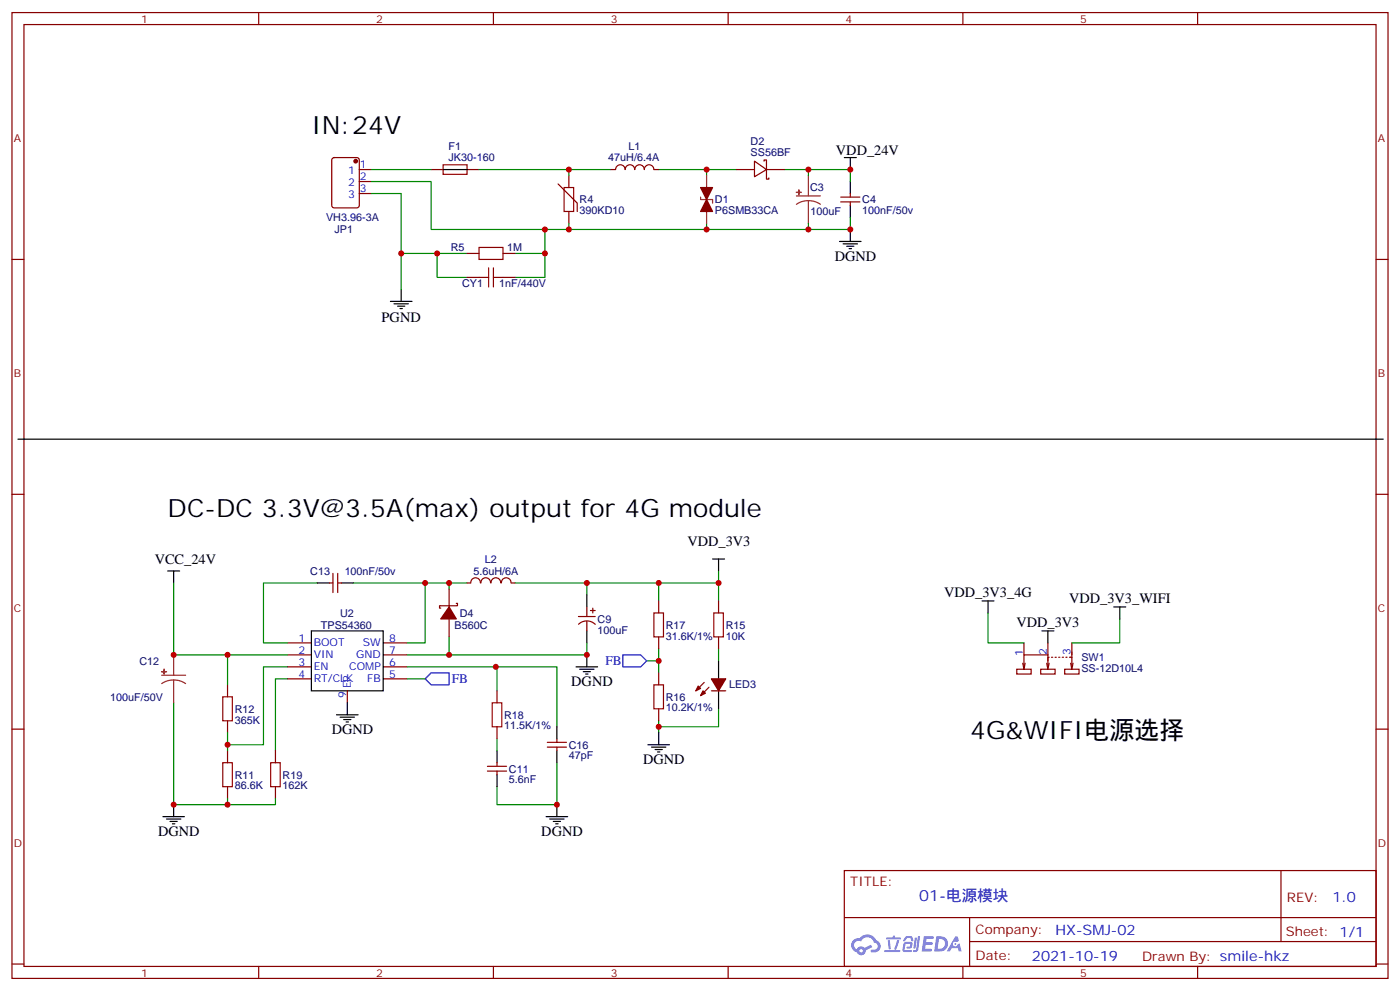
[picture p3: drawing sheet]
<svg xmlns="http://www.w3.org/2000/svg" width="412mm" height="292mm" viewBox="0 0 412 292" stroke-linecap="round" stroke-linejoin="round" font-family="sans-serif">
<g fill="none" stroke="#870000" stroke-width=".35">
<path d="M3.5 3.7h405.4v284.3h-405.4zM7.1 7.2h398.2v277.3h-398.2zM76.2 3.7v3.5M145.3 3.7v3.5M214.5 3.7v3.5M283.6 3.7v3.5M352.8 3.7v3.5M3.5 76.4h3.6M405.3 76.4h3.6M3.5 145.5h3.6M405.3 145.5h3.6M3.5 214.7h3.6"/>
<path d="M405.3 214.7h3.6M248.7 256.3h156.6v28.2h-156.6zM377.3 256.3v20.9M248.7 270.1h156.5M285.6 277.2h119.6M285.6 270.1v14.2M3.5 283.8h3.6M76.2 284.5v3.5M145.3 284.5v3.5M214.5 284.5v3.5M283.6 284.5v3.5M352.8 284.5v3.5"/>
<path d="M405.3 283.8h3.6"/>
</g>
<g fill="#5487ff">
<path d="M272.1 275.6h2.6l.3 .2-.1 .6h-2l-.1 1h1.6l.4 .4-.4 .3h-1.7l-.2 1.2 1.8 .1 .3 .3-.2 .4h-2.9z"/>
<path d="M281.4 275.7h.7l.4 1.3-.7 .3a.74 .74 0 0 0-1.1 .3 .74 .74 0 0 0 .5 1.1 .74 .74 0 0 0 .9-.7l.5-.3 .7 2.4h-.9l-.2-1h-1.9l-.5 1h-.9z"/>
<path d="M269.5 276.1h.6l-.4 2.9a.31 .31 0 0 1-.3 .3 .31 .31 0 0 1-.3-.3z"/>
<path d="M270.4 275.6h.6l-.5 4a.89 .89 0 0 1-.7 .7 .89 .89 0 0 1-.9-.3l1-.5z"/>
<path d="M266.8 275.8l.6-.2 1.2 .1 .5 1.3-.6 .1-.4-.9-1 .1a.95 .95 0 0 1-1 .8l-.1-.2z"/>
<path d="M266.4 277.5l1.8-.2a1.04 1.04 0 0 1 .6 1.1 1.04 1.04 0 0 1-.8 .9h-.7a.29 .29 0 0 1-.3-.4 .29 .29 0 0 1 .3-.2h.7l.2-.8h-1.4l-.4 1.7 1.9 .1a.29 .29 0 0 1 .3 .3 .29 .29 0 0 1-.3 .3h-2l-.4-.3 .2-2.1z"/>
<path d="M260.5 279.7h4.4a.3 .3 0 0 1 .3 .3 .3 .3 0 0 1-.3 .3h-4.3z"/>
<path d="M264.3 276.8h.6l-.5 1.6a1.02 1.02 0 0 1-.7 1.2l-.2-.3z"/>
<path d="M261.5 276.8h.6l.3 2.4-.3 .3-.3-.2z"/>
<path d="M261.1 276h1.9l.2-.5h.5l-.1 .5h1.5a.29 .29 0 0 1 .3 .3 .29 .29 0 0 1-.3 .3h-3.9z"/>
<path d="M275.8 275.6l-.6 4.5h1.4a2.27 2.27 0 0 0 2.7-2.3 2.27 2.27 0 0 0-2.7-2.2zM276.6 276.4a1.5 1.5 0 0 1 1.8 1.6 1.5 1.5 0 0 1-1.9 1.3h-.3z"/>
<path d="M251.4 276.8a2.09 2.09 0 0 0 1 3.5 1.37 1.37 0 0 0 1.5 .9 1.37 1.37 0 0 0 1.1-1.4l2-1-.5-.7-1.8 1a1.4 1.4 0 0 0-2.3 .4 1.32 1.32 0 0 1-.6-1.9 1.32 1.32 0 0 1 1.9-.4 2.02 2.02 0 0 1 2-1.3 2.02 2.02 0 0 1 1.8 1.6 1.09 1.09 0 0 1 1.1 1.4 1.09 1.09 0 0 1-1.6 .7 .41 .41 0 0 0-.5 .3 .41 .41 0 0 0 .4 .5 1.89 1.89 0 0 0 2.4-1.2 1.89 1.89 0 0 0-1.2-2.4 2.98 2.98 0 0 0-5-.6l-1 .1zM253.2 279.9a.52 .52 0 0 1 1 0 .52 .52 0 0 1-1 0z"/>
<circle cx="281.4" cy="277.9" r=".28"/>
</g>
<g fill="none" stroke="#870000" stroke-width=".35">
<path d="M98 46.6l.4-.2h6.7l.7 .4v13.7l-.4 .7h-7l-.6-.5-.1-13.6zM105.8 49.9h3.6M105.8 53.4h3.6M105.8 57h3.6M127 49.9h3.5M137.6 49.9h3.5M164.4 54.2l5.6 5.6v2.5M167.6 51.7v3.5M179.9 49.9h1.4a1.41 1.41 0 0 1 1.4-1.4 1.41 1.41 0 0 1 1.4 1.4 1.41 1.41 0 0 1 1.5-1.4 1.41 1.41 0 0 1 1.4 1.4 1.41 1.41 0 0 1 1.4-1.4 1.41 1.41 0 0 1 1.4 1.4 1.41 1.41 0 0 1 1.4-1.4 1.41 1.41 0 0 1 1.4 1.4h1.4M217 49.9h5.2M222.2 47.4l3.6 2.5-3.6 2.1zM225.1 47.4v-.3h.7v2.8"/>
<path d="M225.8 49.9v2.8h.7v-.3M225.8 49.9h5.3M247.6 59.4h5.7M247.6 58h5.7M250.5 57v1M250.5 59.4v1.1M137.6 74.6h3.5M148.2 74.6h3.5M167.6 62.3v3.5M137.6 81.7h3.5M148.2 81.7h3.5M97 171.6h1.1"/>
<path d="M98.1 168.8v5.6M99.5 171.6h1M99.5 168.8v5.6M132.3 173.4v5.3M134.4 177.6h.4v.7h-5.3v.7h.3M137.6 171.6h1M138.7 171.6a1.41 1.41 0 0 1 1.4-1.5 1.41 1.41 0 0 1 1.4 1.5M141.7 171.6a1.41 1.41 0 0 1 1.4-1.5 1.41 1.41 0 0 1 1.4 1.5M144.7 171.6a1.41 1.41 0 0 1 1.4-1.5 1.41 1.41 0 0 1 1.4 1.5M147.7 171.6a1.41 1.41 0 0 1 1.4-1.5 1.41 1.41 0 0 1 1.4 1.5M150.6 171.6h1.1M172.9 178.7v2.8"/>
<path d="M173.9 179.7h1.4M174.6 179v1.4M194 176.9v3.5M211.7 176.9v3.5M84.7 189.3h7M84.7 192.8h7M84.7 196.3h7M84.7 199.8h7M112.9 189.3h7M112.9 192.8h7M112.9 196.3h7M112.9 199.8h7"/>
<path d="M132.3 182.2v5.3M170.4 181.5h4.9M170.4 183.8a3.5 3.5 0 0 1 4.9 0M172.9 182.9v2.8M194 187.5v3.5M194 198.1v3.5M211.7 187.5v3.5M299.5 197h4.2v1.4h-4.2zM301.3 195.3l.3 1.7M301.6 189.3v3.5M302 195.3l-.4 1.7M306.6 197h4.2v1.4h-4.2z"/>
<path d="M308.3 195.3l.4 1.7 .3-1.7M308.7 192.8h-7.1v4.2M308.7 189.3v5.3M309 193.5h-.3v2.8M309.7 193.5h.4M310.8 193.5h.3M311.9 193.5h.3M312.9 193.5h.4M313.6 197h4.3v1.4h-4.3zM314 193.5h.3M315 193.5h.7v2.8M315.4 195.3l.3 1.7 .4-1.7"/>
<path d="M315.7 189.3v4.4M67 201.6v3.5M67 212.2v3.5M102.3 203.4v3.5M146.4 203.4v3.5M146.4 214v3.5M161.2 220h5.7M161.2 218.5h5.7M164 217.5v1M164 220v1M194 208.7v3.5M207.4 200.9l-2.4 2.5"/>
<path d="M208.8 202.3l-2.4 2.5M209.5 203.4h4.3M67 221v3.5M67 231.6v3.5M81.1 221v3.5M81.1 231.6v3.5M143.6 227h5.6M143.6 225.6h5.6M146.4 224.5v1.1M146.4 227v1.1"/>
</g>
<g fill="#870000" stroke="#870000" stroke-width=".35">
<path d="M209.5 199.8h4.3l-2.1 3.6z"/>
<path d="M207.1 203.4l.7 .7-1.4 .7z"/>
<path d="M205.7 202l.7 .7-1.4 .7z"/>
<path d="M132.3 178.7l2.1 3.5h-4.6z"/>
<path d="M206.4 55.2h3.5l-1.8 3.5z"/>
<path d="M208.1 58.7l1.8 3.6h-3.5z"/>
<circle cx="104.8" cy="47.4" r=".53"/>
</g>
<g fill="none" stroke="#a10000" stroke-width=".35">
<path d="M130.5 48.5h7.1v2.8h-7.1zM166.2 55.2h2.8v7.1h-2.8zM141.1 72.8h7.1v3.6h-7.1zM143.9 78.8v5.7M145.3 78.8v5.7M141.1 81.7h2.8M145.3 81.7h2.9M192.6 180.4h2.8v7.1h-2.8zM210.3 180.4h2.8v7.1h-2.8zM65.6 205.1h2.8v7.1h-2.8zM145 206.9h2.8v7.1h-2.8zM192.6 201.6h2.8v7.1h-2.8z"/>
<path d="M65.6 224.5h2.8v7.1h-2.8zM79.7 224.5h2.8v7.1h-2.8z"/>
</g>
<g fill="none" stroke="#000" stroke-width=".35">
<path d="M130.5 49.9h7.1M248.7 46.4h3.5M250.5 46.4v3.5M250.5 53.4v3.6M247.3 71.1h6.3M248.4 71.8h4.2M249.4 72.5h2.1M250.1 73.2h.7M250.5 60.5v3.5M250.5 67.6v3.5M115 88.7h6.4M116.1 89.4h4.2"/>
<path d="M117.1 90.1h2.1M117.8 90.8h.7M118.2 85.2v3.5M5.3 129.3h402.2M49.4 168.1h3.5M51.2 168.1v3.5M93.5 171.6h3.5M100.5 171.6h3.6M172.9 175.2v3.5M209.9 164.6h3.5M211.7 164.6v3.5M289.3 176.9h3.5"/>
<path d="M291 176.9v3.5M328.1 178.7h3.5M329.8 178.7v3.5M91.7 185.7h21.2v17.7h-21.2zM169.7 196.3h6.3M170.7 197h4.3M171.8 197.7h2.1M172.5 198.4h.7M172.9 185.7v3.6M172.9 192.8v3.5M211.7 194.6v5.2M306.9 185.7h3.5"/>
<path d="M308.7 185.7v3.6M99.1 210.4h6.4M100.2 211.1h4.2M101.2 211.8h2.2M102 212.5h.7M102.3 206.9v3.5M164 214v3.5M190.9 219.3h6.3M191.9 220h4.2M194 215.7v3.6M211.7 203.4v5.3M51.2 236.9v3.5"/>
<path d="M146.4 221v3.5M146.4 228.1v3.5M164 221v3.5M164 236.9v3.5M193 220.7h2.1M193.7 221.4h.7M48 240.4h6.3M49 241.1h4.3M50.1 241.8h2.1M50.8 242.5h.7M160.9 240.4h6.3M161.9 241.1h4.3"/>
<path d="M163 241.8h2.1M163.7 242.5h.7"/>
</g>
<g fill="none" stroke="#008700" stroke-width=".35">
<path d="M109.4 53.4h17.6v14.2h123.5v-3.6M109.4 57h8.8v28.2M109.4 49.9h17.6M141.1 49.9h38.8M167.6 49.9v1.8M194 49.9h23M208.1 49.9v1.8M231.1 49.9h19.4v3.5M238.1 49.9v1.8M118.2 74.6h10.6M137.6 74.6h-8.8v7.1h8.8M151.7 74.6h8.8v7.1h-8.8"/>
<path d="M160.5 67.6v7M167.6 65.8v1.8M208.1 65.8v1.8M238.1 65.8v1.8M51.2 171.6v21.2h33.5M93.5 171.6h-15.9v17.7h7.1M104.1 171.6h21.1v17.7h-5.3M125.2 171.6h12.4M132.3 171.6v1.8M172.9 171.6v3.6M194 171.6v5.3M211.7 168.1v3.5h-60"/>
<path d="M211.7 171.6v5.3M67 192.8v8.8M84.7 199.8h-3.6v21.2M84.7 196.3h-7.1v23h-10.6M119.9 196.3h26.5v7.1M119.9 199.8h5.3M132.3 187.5v5.3M146 196.3h18v17.7M172.9 189.3v3.5h-53M190.5 194.6h3.5M194 191v7.1M211.7 191v3.6"/>
<path d="M291 180.4v8.9h10.6M329.8 182.2v7.1h-14.1M51.2 206.9v30h29.9v-1.8M67 215.7v5.3M146.4 217.5v3.5M194 212.2v3.5M211.7 208.7v5.3h-17.7M67 235.1v1.8M164 224.5v12.4h-17.6v-5.3"/>
</g>
<path d="M125.2 199.8l1.8-1.7h5.3v3.5h-5.3zM183.4 192.8h5.3l1.8 1.8-1.8 1.7h-5.3z" fill="none" stroke="#00f" stroke-width=".35"/>
<path d="M206.4 58v.7h3.5v1.1M208.1 51.7v14.1M234.6 57.7h7.1M238.1 59.1l1.9 .2 1.7 .8M238.1 59.1l-1.8 .2-1.7 .8M238.1 51.7v6M238.1 59.1v6.7M47.6 198.8h7.1M51.2 192.8v6M51.2 200.2l1.8 .2 1.7 .9M51.2 200.2l-1.9 .2-1.7 .9M51.2 200.2v6.7" fill="none" stroke="#8c2424" stroke-width=".35"/>
<g fill="#8c2424" stroke="#8c2424" stroke-width=".35">
<path d="M47.6 197.7l1.4 .1z"/>
<path d="M48.3 197l.1 1.4z"/>
<path d="M234.6 56.6l1.4 .1z"/>
<path d="M235.3 55.9v1.4z"/>
</g>
<g fill="#c00">
<circle cx="208.1" cy="49.9" r=".88"/>
<circle cx="167.6" cy="49.9" r=".88"/>
<circle cx="164" cy="236.9" r=".88"/>
<circle cx="194" cy="214" r=".88"/>
<circle cx="211.7" cy="171.6" r=".88"/>
<circle cx="194" cy="194.6" r=".88"/>
<circle cx="194" cy="171.6" r=".88"/>
<circle cx="172.9" cy="192.8" r=".88"/>
<circle cx="132.3" cy="192.8" r=".88"/>
<circle cx="172.9" cy="171.6" r=".88"/>
<circle cx="132.3" cy="171.6" r=".88"/>
<circle cx="125.2" cy="171.6" r=".88"/>
<circle cx="67" cy="219.3" r=".88"/>
<circle cx="250.5" cy="49.9" r=".88"/>
<circle cx="238.1" cy="49.9" r=".88"/>
<circle cx="167.6" cy="67.6" r=".88"/>
<circle cx="128.8" cy="74.6" r=".88"/>
<circle cx="118.2" cy="74.6" r=".88"/>
<circle cx="160.5" cy="67.6" r=".88"/>
<circle cx="160.5" cy="74.6" r=".88"/>
<circle cx="51.2" cy="236.9" r=".88"/>
<circle cx="67" cy="236.9" r=".88"/>
<circle cx="146.1" cy="196.3" r=".88"/>
<circle cx="51.2" cy="192.8" r=".88"/>
<circle cx="67" cy="192.8" r=".88"/>
<circle cx="208.1" cy="67.6" r=".88"/>
<circle cx="238.1" cy="67.6" r=".88"/>
<circle cx="250.5" cy="67.6" r=".88"/>
</g>
<g font-size="7.4">
<text x="91.7" y="39.3">IN:24V</text>
<text x="49.4" y="152.2">DC-DC 3.3V@3.5A(max) output for 4G module</text>
<text x="285.8" y="217.5">4G&amp;WIFI电源选择</text>
</g>
<text font-size="4.6" fill="#00f" x="270.8" y="265.3">01-电源模块</text>
<g font-size="4.2">
<text x="246.2" y="45.7">VDD_24V</text>
<text x="245.9" y="76.7">DGND</text>
<text x="112.4" y="94.8">PGND</text>
<text x="202.5" y="160.7">VDD_3V3</text>
<text x="45.6" y="166">VCC_24V</text>
<text x="278.1" y="175.8">VDD_3V3_4G</text>
<text x="314.9" y="177.6">VDD_3V3_WIFI</text>
<text x="299.4" y="184.6">VDD_3V3</text>
<text x="168.3" y="202">DGND</text>
<text x="97.7" y="216.1">DGND</text>
<text x="189.4" y="224.9">DGND</text>
<text x="46.6" y="246.1">DGND</text>
<text x="159.5" y="246.1">DGND</text>
</g>
<g font-size="4.2" fill="#00f">
<text x="392.5" y="265.6">1.0</text>
<text x="310.9" y="275.1">HX-SMJ-02</text>
<text x="304" y="282.9">2021-10-19</text>
</g>
<g font-size="3.9" fill="#00f">
<text x="178.3" y="195.8">FB</text>
<text x="133.1" y="201.1">FB</text>
</g>
<g font-size="3.9" fill="#800">
<text x="250.5" y="260.9">TITLE:</text>
<text x="379.1" y="265.6">REV:</text>
<text x="287.4" y="275.1">Company:</text>
<text x="378.7" y="275.7">Sheet: 1/1</text>
<text x="287.4" y="282.8">Date:</text>
<text x="336.4" y="282.8">Drawn By: smile-hkz</text>
</g>
<g font-size="3.2" fill="#800">
<text x="41.6" y="6.7">1</text>
<text x="110.8" y="6.7">2</text>
<text x="179.9" y="6.7">3</text>
<text x="249.1" y="6.7">4</text>
<text x="318.2" y="6.7">5</text>
<text x="4.1" y="41.8">A</text>
<text x="405.9" y="41.8">A</text>
<text x="4.1" y="110.9">B</text>
<text x="405.9" y="110.9">B</text>
<text x="4.1" y="180.1">C</text>
<text x="405.9" y="180.1">C</text>
<text x="4.1" y="249.2">D</text>
<text x="405.9" y="249.2">D</text>
<text x="41.6" y="287.5">1</text>
<text x="110.8" y="287.5">2</text>
<text x="179.9" y="287.5">3</text>
<text x="249.1" y="287.5">4</text>
<text x="318.2" y="287.5">5</text>
</g>
<g font-size="3.2" fill="#000080">
<text x="132.1" y="47.4">JK30-160</text>
<text x="132.1" y="44.2">F1</text>
<text x="179.2" y="47.5">47uH/6.4A</text>
<text x="185.1" y="44.3">L1</text>
<text x="221.1" y="46">SS56BF</text>
<text x="221.1" y="42.8">D2</text>
<text x="170.7" y="59.9">R4</text>
<text x="210.6" y="59.9">D1</text>
<text x="238.6" y="56.3">C3</text>
<text x="254" y="59.9">C4</text>
<text x="96.1" y="65.2">VH3.96-3A</text>
<text x="170.7" y="63.1">390KD10</text>
<text x="210.6" y="63.1">P6SMB33CA</text>
<text x="238.7" y="63.4">100uF</text>
<text x="254" y="63.1">100nF/50v</text>
<text x="98.5" y="68.7">JP1</text>
<text x="132.8" y="74">R5</text>
<text x="149.4" y="74">1M</text>
<text x="136.1" y="84.6">CY1</text>
<text x="147" y="84.5">1nF/440V</text>
<text x="142.8" y="165.9">L2</text>
<text x="91.4" y="169.2">C13</text>
<text x="101.5" y="169.2">100nF/50v</text>
<text x="139.5" y="169.2">5.6uH/6A</text>
<text x="94.5" y="185.2">TPS54360</text>
<text x="100.2" y="181.5">U2</text>
<text x="133.9" y="185.1">B560C</text>
<text x="135.5" y="181.6">D4</text>
<text x="176" y="183.3">C9</text>
<text x="196.1" y="185.1">R17</text>
<text x="213.8" y="185.1">R15</text>
<text x="176" y="186.6">100uF</text>
<text x="196.1" y="188.3">31.6K/1%</text>
<text x="213.8" y="188.3">10K</text>
<text x="41.1" y="195.7">C12</text>
<text x="318.6" y="197.7">SS-12D10L4</text>
<text x="318.6" y="194.6">SW1</text>
<text x="214.8" y="202.7">LED3</text>
<text x="32.5" y="206.3">100uF/50V</text>
<text x="69.1" y="209.8">R12</text>
<text x="196.1" y="209.4">10.2K/1%</text>
<text x="196.1" y="206.3">R16</text>
<text x="69.1" y="213">365K</text>
<text x="148.5" y="214.8">11.5K/1%</text>
<text x="148.5" y="211.6">R18</text>
<text x="167.6" y="220.4">C16</text>
<text x="149.9" y="227.5">C11</text>
<text x="167.6" y="223.6">47pF</text>
<text x="69.1" y="232.4">86.6K</text>
<text x="69.1" y="229.2">R11</text>
<text x="83.3" y="232.4">162K</text>
<text x="83.3" y="229.2">R19</text>
<text x="149.9" y="230.6">5.6nF</text>
</g>
<g font-size="3.2" fill="#00f">
<text x="102.5" y="51.3">1</text>
<text x="106" y="49.6">1</text>
<text x="106" y="53.1">2</text>
<text x="102.5" y="54.9">2</text>
<text x="102.5" y="58.4">3</text>
<text x="106" y="56.6">3</text>
<text x="87.9" y="188.9">1</text>
<text x="92.4" y="190.3">BOOT</text>
<text x="106.9" y="190.3">SW</text>
<text x="114.7" y="188.9">8</text>
<text x="87.9" y="192.4">2</text>
<text x="87.9" y="196">3</text>
<text x="92.4" y="193.9">VIN</text>
<text x="92.4" y="197.4">EN</text>
<text x="102.9" y="197.4">COMP</text>
<text x="104.9" y="193.9">GND</text>
<text x="114.7" y="196">6</text>
<text x="114.7" y="192.4">7</text>
<text x="301.3" y="193.1" transform="rotate(-90 301.3 193.1)">1</text>
<text x="308.3" y="192.8" transform="rotate(-90 308.3 192.8)">2</text>
<text x="315.4" y="192.8" transform="rotate(-90 315.4 192.8)">3</text>
<text x="87.9" y="199.5">4</text>
<text x="92.4" y="200.9">RT/CLK</text>
<text x="103.4" y="202.7" transform="rotate(-90 103.4 202.7)">EP</text>
<text x="108.2" y="200.9">FB</text>
<text x="114.7" y="199.5">5</text>
<text x="102" y="205.4" transform="rotate(-90 102 205.4)">9</text>
</g>
</svg>
